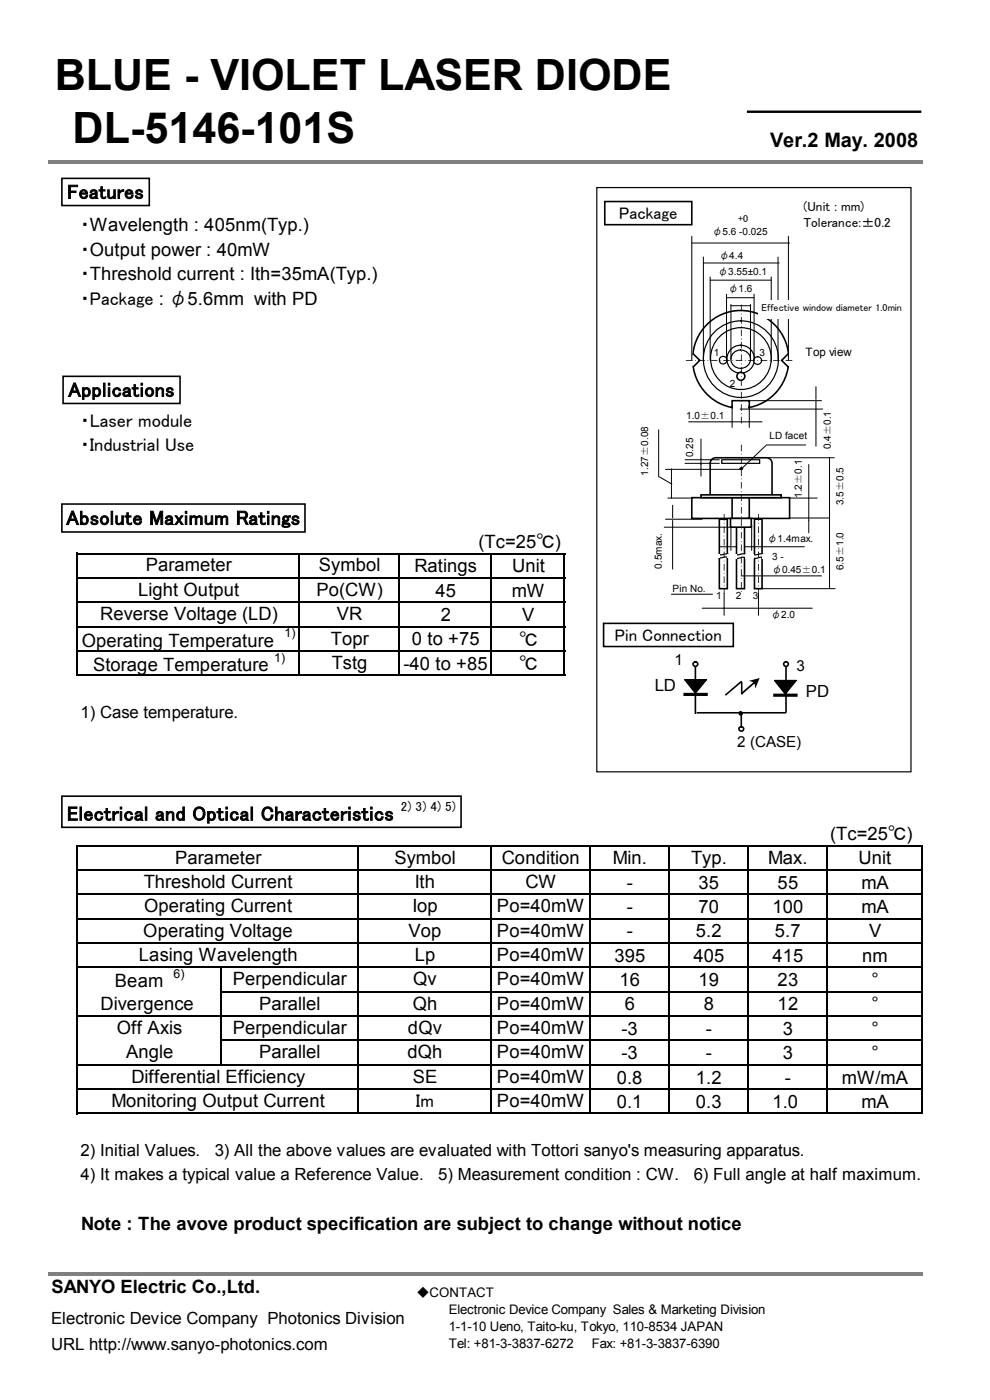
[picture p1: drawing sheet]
<svg xmlns="http://www.w3.org/2000/svg" width="210mm" height="297mm" viewBox="0 0 210 297" stroke-linecap="round" stroke-linejoin="round" font-family="sans-serif">
<path d="M10.2 33.9h185.5v1h-185.5z" fill-rule="evenodd" fill="#808080"/>
<path d="M10.2 34.8h185.5v235.1h-185.5z" fill-rule="evenodd" fill="#fff"/>
<path d="M10.2 269.8h185.5v1h-185.5z" fill-rule="evenodd" fill="#808080"/>
<path d="M10.2 270.8h185.5v17.6h-185.5z" fill-rule="evenodd" fill="#fff"/>
<g fill="none" stroke="#000" stroke-width=".34">
<path d="M16.4 117.3v26.1M16.6 117.4h103.3M63.4 117.6v25.8M84.7 117.6v25.8M104.1 117.6v25.8M119.7 117.6v25.8M16.6 122.6h103.3M16.6 127.8h103.3M16.6 132.9h103.3M16.6 138.1h103.3M16.6 143.3h103.3M16.4 179.2v57.2"/>
<path d="M16.6 179.4h179.1M75.9 179.6v56.8M104.1 179.6v56.8M125.1 179.6v56.8M141.8 179.6v56.8M158.6 179.6v56.8M175.3 179.6v56.8M195.6 179.6v56.8M16.6 184.6h179.1M16.6 189.7h179.1M16.6 194.9h179.1M16.6 200.1h179.1"/>
<path d="M16.6 205.2h179.1M16.6 215.6h179.1M46.8 205.4v20.7M47 210.4h148.7M16.6 225.9h179.1M16.6 231.1h179.1M16.6 236.2h179.1M47 220.7h148.7"/>
</g>
<path d="M158.4 23.7h37" fill="none" stroke="#000" stroke-width=".51"/>
<path d="M13.1 37.8h18.6v5.8h-18.6z" fill-rule="evenodd" fill="#fff"/>
<path d="M13.1 37.8h18.6v5.8h-18.6z" fill="none" stroke="#000" stroke-width=".34"/>
<path d="M13.4 79.8h24.8v5.8h-24.8z" fill-rule="evenodd" fill="#fff"/>
<path d="M13.4 79.8h24.8v5.8h-24.8z" fill="none" stroke="#000" stroke-width=".34"/>
<path d="M13.1 106.9h51.6v6h-51.6z" fill-rule="evenodd" fill="#fff"/>
<path d="M13.1 106.9h51.6v6h-51.6z" fill="none" stroke="#000" stroke-width=".34"/>
<path d="M13.1 168.9h84.7v6.6h-84.7z" fill-rule="evenodd" fill="#fff"/>
<path d="M13.1 168.9h84.7v6.6h-84.7z" fill="none" stroke="#000" stroke-width=".34"/>
<path d="M128 132.2h27.5v5h-27.5z" fill-rule="evenodd" fill="#fff"/>
<path d="M128 132.2h27.5v5h-27.5zM147.5 141.4v10.1M157.3 144.7v2.6M157.3 144.5l-3.5 3" fill="none" stroke="#000" stroke-width=".34"/>
<path d="M157.2 147l2.7-2.4 .3 .3-2.8 2.4zM158.8 144.4l2.3-.6-.9 2.2-.2-1.2z" fill="#000"/>
<circle cx="147.5" cy="140.9" r=".5" fill="#fff"/>
<circle cx="147.5" cy="140.9" r=".5" fill="none" stroke="#000" stroke-width=".34"/>
<circle cx="157.2" cy="154.7" r=".49" fill="#fff"/>
<circle cx="157.2" cy="154.7" r=".49" fill="none" stroke="#000" stroke-width=".34"/>
<circle cx="166.7" cy="140.9" r=".5" fill="#fff"/>
<g fill="none" stroke="#000" stroke-width=".34">
<path d="M157.2 151.2v3M166.7 141.4v9.8h-19"/>
<circle cx="166.7" cy="140.9" r=".5"/>
</g>
<g fill="#000">
<path d="M145.2 144.2h4.7l-2.4 2.9zM164.3 144.4h4.6l-2.4 2.8z"/>
<circle cx="157.1" cy="151.3" r=".38"/>
</g>
<path d="M126.6 39.8h66.6v123.9h-66.6zM145.2 144.2h4.7l-2.4 2.9zM164.3 144.4h4.6l-2.4 2.8z" fill="none" stroke="#000" stroke-width=".25"/>
<path d="M144.9 147.3h5.2M164 147.5h5.2" fill="none" stroke="#000" stroke-width=".68" stroke-linecap="butt"/>
<circle cx="157.1" cy="151.3" r=".38" fill="none" stroke="#000" stroke-width=".21"/>
<path d="M150.3 68.5a10.3 10.3 0 0 1 15.6 2.5 10.3 10.3 0 0 1-5.1 14.9 10.3 10.3 0 0 1-12.5-4.4 10.3 10.3 0 0 1 2-13z" fill-rule="evenodd" fill="#fff"/>
<path d="M150.3 68.5a10.3 10.3 0 0 1 15.6 2.5 10.3 10.3 0 0 1-5.1 14.9 10.3 10.3 0 0 1-12.5-4.4 10.3 10.3 0 0 1 2-13z" fill="none" stroke="#000" stroke-width=".34"/>
<path d="M155.3 85h3.6v1.4h-3.6z" fill-rule="evenodd" fill="#fff"/>
<path d="M155.3 85h3.6v1.4h-3.6z" fill="none" stroke="#000" stroke-width=".34"/>
<path d="M155.7 85.8h2.7v1h-2.7z" fill-rule="evenodd" fill="#fff"/>
<path d="M155.7 85.8h2.7v1h-2.7z" fill="none" stroke="#fff" stroke-width=".51"/>
<path d="M167.2 75l1.5 1.5-1.5 1.4-1.4-1.4z" fill-rule="evenodd" fill="#fff"/>
<path d="M167.2 75l1.5 1.5-1.5 1.4-1.4-1.4z" fill="none" stroke="#000" stroke-width=".34"/>
<path d="M145.5 76.5l1.5-1.5 1.4 1.5-1.4 1.4z" fill-rule="evenodd" fill="#fff"/>
<path d="M145.5 76.5l1.5-1.5 1.4 1.5-1.4 1.4z" fill="none" stroke="#000" stroke-width=".34"/>
<circle cx="157.1" cy="76.2" r="2.94" fill="#fff"/>
<circle cx="157.1" cy="76.2" r="2.94" fill="none" stroke="#000" stroke-width=".25"/>
<circle cx="160.7" cy="76.5" r=".82" fill="#fff"/>
<circle cx="160.7" cy="76.5" r=".82" fill="none" stroke="#000" stroke-width=".25"/>
<circle cx="157.1" cy="79.8" r=".84" fill="#fff"/>
<circle cx="157.1" cy="79.8" r=".84" fill="none" stroke="#000" stroke-width=".34"/>
<circle cx="153.4" cy="76.4" r=".81" fill="#fff"/>
<circle cx="153.4" cy="76.4" r=".81" fill="none" stroke="#000" stroke-width=".25"/>
<path d="M144.4 73.5h2.3v5.6h-2.3z" fill-rule="evenodd" fill="#fff"/>
<path d="M144.4 73.5h2.3v5.6h-2.3z" fill="none" stroke="#fff" stroke-width=".25"/>
<path d="M151.5 70.5a8.1 8.1 0 0 1 12.1 .9 8.1 8.1 0 0 1-2.4 11.8 8.1 8.1 0 0 1-10.4-2.1 8.1 8.1 0 0 1 .7-10.6zM152.9 71.1a6.5 6.5 0 0 1 8.9 .5 6.5 6.5 0 0 1 0 8.9 6.5 6.5 0 0 1-8.9 .5 6.6 6.6 0 0 1 0-9.9z" fill="none" stroke="#000" stroke-width=".25"/>
<path d="M167.5 73.7h2.3v5.7h-2.3z" fill-rule="evenodd" fill="#fff"/>
<path d="M167.5 73.7h2.3v5.7h-2.3z" fill="none" stroke="#fff" stroke-width=".25"/>
<path d="M128.3 42.8h18.4v4.9h-18.4z" fill-rule="evenodd" fill="#fff"/>
<path d="M128.3 42.8h18.4v4.9h-18.4z" fill="none" stroke="#000" stroke-width=".34"/>
<g fill="none" stroke="#000" stroke-width=".21">
<path d="M146.7 50.1v26.4M146.7 51.6h20.8M149.2 54.5v22M149.2 55.8h16.1M150.6 58.8v17.7M150.6 59.4h13M163.6 58.8v17.9M165 54.5v22M167.2 50.1v26.4M154.1 63.2h5.8M154.1 62.4v14.1M159.9 62.4v14.1"/>
<path d="M139.7 91.2v10M142.4 99.5v6.2M146 89.5h15.6M155.3 86v4.7M157 86.8h17.5M158.9 86v4.7M158.9 85h15.3M161.6 97.1h15.4M171.5 98.6v14.4M173.1 82v2.8M173.1 85v9.7M175.9 97.1v27.8"/>
<path d="M139.9 101.2l2.6 1.5M141.6 105.7h7.6M142.7 107.2v2.7M142.7 110.4v10.3M155 111.6v5.2M155.3 116h4.1M165.3 109.9h10.6M167.5 105.7h5.8M142.4 126.1h8.7M148.9 129h23.4M153.6 125.9v4.7M160.9 125.9v4.7"/>
<path d="M160.9 124.9h16.2"/>
</g>
<g fill="#000">
<path d="M145.5 76.4l1.4 .1h-1.4zM147.4 76.4l.1 .1zM148.1 76.4l1.4 .1h-1.3zM150.1 76.4l.1 .1zM150.7 76.4l1.4 .1h-1.3zM152.7 76.4l.1 .1zM153.4 76.4l1.4 .1h-1.3zM155.4 76.4l.1 .1zM156.1 76.4l1.4 .1h-1.4zM158 76.4l.1 .1zM158.7 76.4l1.4 .1h-1.4zM160.7 76.4l.1 .1zM161.3 76.4l1.4 .1h-1.3zM163.3 76.4l.1 .1zM164 76.4l1.4 .1h-1.3zM166 76.4l.1 .1zM166.6 76.4l1.5 .1h-1.4z"/>
<path d="M157.2 88.4l.1 .1-.1 1.3zM157.2 87.7l.1 .2zM157.2 85.8l.1 .1-.1 1.3zM157.2 85.1l.1 .1zM157.2 83.2h.1l-.1 1.4zM157.2 82.5l.1 .1zM157.2 80.5l.1 .1-.1 1.3zM157.2 79.8l.1 .1zM157.2 77.9h.1l-.1 1.3zM157.2 77.1l.1 .2zM157.2 75.2l.1 .1-.1 1.3zM157.2 74.5l.1 .1zM157.2 72.6h.1l-.1 1.3zM157.2 71.9h.1v.1h-.1zM157.2 69.9l.1 .1-.1 1.3zM157.2 69.2l.1 .1zM157.2 67.3h.1l-.1 1.4zM157.2 66.6l.1 .1zM157.2 64.6l.1 .1-.1 1.3z"/>
</g>
<path d="M160 110.2h1.6v14.7h-1.6z" fill-rule="evenodd" fill="#fff"/>
<path d="M160 110.2h1.6v14.7h-1.6z" fill="none" stroke="#000" stroke-width=".34"/>
<path d="M159.8 117.6l.4 .1 1.3-.2 .4 .1v.8a2.23 2.23 0 0 0-1.8 .1l-.3-.1z" fill-rule="evenodd" fill="#fff"/>
<path d="M159.8 117.6l.4 .1 1.3-.2 .4 .1v.8a2.23 2.23 0 0 0-1.8 .1l-.3-.1z" fill="none" stroke="#000" stroke-width=".25"/>
<g fill="#fff">
<path d="M159.2 117.6h.8v.9h-.8z" fill-rule="evenodd"/>
<path d="M161.7 117.5h.9v.9h-.9z" fill-rule="evenodd"/>
<path d="M156.2 110.2h1.7v14.7h-1.7z" fill-rule="evenodd"/>
</g>
<path d="M156.2 110.2h1.7v14.7h-1.7z" fill="none" stroke="#000" stroke-width=".34"/>
<path d="M155.9 117.6l.4 .1 1.1-.2 .8 .1v.8a2.57 2.57 0 0 0-1.9 .1l-.4-.1z" fill-rule="evenodd" fill="#fff"/>
<path d="M155.9 117.6l.4 .1 1.1-.2 .8 .1v.8a2.57 2.57 0 0 0-1.9 .1l-.4-.1z" fill="none" stroke="#000" stroke-width=".25"/>
<g fill="#fff">
<path d="M155.3 117.6h.9v.9h-.9z" fill-rule="evenodd"/>
<path d="M158 117.5h.9v.9h-.9z" fill-rule="evenodd"/>
</g>
<path d="M156.1 100a2.7 2.7 0 0 1 2.3 0 2.1 2.1 0 0 1-2.3 0z" fill-rule="evenodd" fill="#000"/>
<path d="M156.1 100a2.7 2.7 0 0 1 2.3 0 2.1 2.1 0 0 1-2.3 0z" fill="none" stroke="#000" stroke-width=".34"/>
<path d="M150.8 97.6l.6-.4 .4-.1h10.8a1.16 1.16 0 0 1 1.1 1.2v8.4a1.16 1.16 0 0 1-1.1 1.2h-10.8a1.16 1.16 0 0 1-1.2-1.2v-8.4z" fill-rule="evenodd" fill="#fff"/>
<path d="M150.8 97.6l.6-.4 .4-.1h10.8a1.16 1.16 0 0 1 1.1 1.2v8.4a1.16 1.16 0 0 1-1.1 1.2h-10.8a1.16 1.16 0 0 1-1.2-1.2v-8.4z" fill="none" stroke="#000" stroke-width=".34"/>
<path d="M146.7 105.6h20.8v4.4h-20.8z" fill-rule="evenodd" fill="#fff"/>
<path d="M146.7 105.6h20.8v4.4h-20.8z" fill="none" stroke="#000" stroke-width=".34"/>
<path d="M155.3 105.6h3.6v4.4h-3.6z" fill-rule="evenodd" fill="#fff"/>
<path d="M155.3 105.6h3.6v4.4h-3.6z" fill="none" stroke="#000" stroke-width=".34"/>
<path d="M148.7 105h17v.6h-17z" fill-rule="evenodd" fill="#fff"/>
<path d="M148.7 105h17v.6h-17z" fill="none" stroke="#000" stroke-width=".34"/>
<path d="M154.9 110h4.4v1.8h-4.4z" fill-rule="evenodd" fill="#fff"/>
<path d="M154.9 110h4.4v1.8h-4.4z" fill="none" stroke="#000" stroke-width=".34"/>
<path d="M160.8 109.1h.2l-.1 1.4zM160.8 111l.1 .1zM160.8 111.7l.2 .1-.1 1.3zM160.8 113.7l.1 .1zM160.8 114.3l.2 .1-.1 1.3zM160.8 116.3l.1 .1zM160.8 117l.2 .1-.1 1.3zM160.8 119l.1 .1zM160.8 119.6l.2 .1-.1 1.4zM160.8 121.6l.1 .1zM160.8 122.3h.2l-.1 1.4zM160.8 124.2l.1 .2zM160.8 124.9l.2 .1-.1 1z" fill="#000"/>
<path d="M152.6 110.2h1.7v14.7h-1.7z" fill-rule="evenodd" fill="#fff"/>
<path d="M152.6 110.2h1.7v14.7h-1.7z" fill="none" stroke="#000" stroke-width=".34"/>
<path d="M152.2 117.6l.4 .1 1.5-.2 .4 .1v.7l-.4-.1-1.5 .2-.4-.1z" fill-rule="evenodd" fill="#fff"/>
<path d="M152.2 117.6l.4 .1 1.5-.2 .4 .1v.7l-.4-.1-1.5 .2-.4-.1z" fill="none" stroke="#000" stroke-width=".25"/>
<g fill="#fff">
<path d="M151.6 117.6h1v.8h-1z" fill-rule="evenodd"/>
<path d="M154.3 117.5h1v.9h-1z" fill-rule="evenodd"/>
</g>
<path d="M153.5 109.1h.2l-.1 1.4zM153.5 111l.2 .1zM153.5 111.7l.2 .1-.1 1.3zM153.5 113.7l.2 .1zM153.5 114.3l.2 .1-.1 1.3zM153.5 116.3l.2 .1zM153.5 117l.2 .1-.1 1.3zM153.5 119l.2 .1zM153.5 119.6l.2 .1-.1 1.4zM153.5 121.6l.2 .1zM153.5 122.3h.2l-.1 1.4zM153.5 124.2l.2 .2zM153.5 124.9l.2 .1-.1 1z" fill="#000"/>
<path d="M157 99.4h.5l-.3 .2z" fill-rule="evenodd" fill="#000"/>
<path d="M157 99.4h.5l-.3 .2z" fill="none" stroke="#000" stroke-width=".34"/>
<path d="M141.1 99.6h16.1M140.9 111.8h14.4M141.1 110.2h7.8M152.6 116h2.4M159.4 116h11.2M159.4 111.3v5.5M157.2 122.2h4.2M161.6 122.2h12.6" fill="none" stroke="#000" stroke-width=".21"/>
<path d="M153.1 97.5h8v.8h-8z" fill-rule="evenodd" fill="#fff"/>
<path d="M153.1 97.5h8v.8h-8z" fill="none" stroke="#000" stroke-width=".25"/>
<path d="M157.2 94.3l.1 .1-.1 1.4zM157.2 96.3l.1 .1zM157.2 97h.1l-.1 1.4zM157.2 98.9l.1 .1zM157.2 99.6l.1 .1-.1 1.3zM157.2 101.6l.1 .1zM157.2 102.3l.1 .1-.1 1.2zM157.2 104.2l.1 .2zM157.2 104.9l.1 .1-.1 1.3zM157.2 106.9l.1 .1zM157.2 107.6h.1l-.1 1.4zM157.2 109.5l.1 .1zM157.2 110.2h.1l-.1 1.4zM157.2 112.1l.1 .2zM157.2 112.9h.1l-.1 1.3zM157.2 114.8l.1 .1zM157.2 115.5l.1 .1-.1 1.3zM157.2 117.4l.1 .2zM157.2 118.2h.1l-.1 1.3zM157.2 120.1l.1 .1zM157.2 120.8h.1l-.1 1.4zM157.2 122.7l.1 .1zM157.2 123.5h.1l-.1 1.3zM157.2 125.4l.1 .1z" fill="#000"/>
<path d="M145.3 98.3h7.3M145.3 97.5h7.3M148.7 93.1v7.9M162.5 94.5l-5.3 5M162.6 94.4h8.3" fill="none" stroke="#000" stroke-width=".21"/>
<path d="M160.9 63.7h31.8v3.9h-31.8z" fill-rule="evenodd" fill="#fff"/>
<path d="M155 64.6v11.6M155 64.9h4.2M159.2 64.6v11.3" fill="none" stroke="#000" stroke-width=".21"/>
<path d="M155.6 74.8a2 2 0 0 1 3 .1 2 2 0 0 1-.5 3 2 2 0 0 1-2.6-.4 2 2 0 0 1 .1-2.7z" fill="none" stroke="#000" stroke-width=".25"/>
<g font-size="9.1">
<text x="11.6" y="19.1">BLUE - VIOLET LASER DIODE</text>
<text x="15.4" y="30.3">DL-5146-101S</text>
</g>
<g font-size="4.2">
<text x="163.3" y="31.2">Ver.2 May. 2008</text>
<text x="14.2" y="42.2">Features</text>
<text x="14.5" y="84.2">Applications</text>
<text x="14.1" y="111.3">Absolute Maximum Ratings</text>
<text x="14.2" y="174.1">Electrical and Optical Characteristics</text>
</g>
<g font-size="3.9">
<text x="17.1" y="49.1">・Wavelength : 405nm(Typ.)</text>
<text x="17.1" y="54.3">・Output power : 40mW</text>
<text x="17.1" y="59.4">・Threshold current : Ith=35mA(Typ.)</text>
<text x="17.1" y="64.6">・Package : φ5.6mm with PD</text>
<text x="17.1" y="90.5">・Laser module</text>
<text x="17.1" y="95.7">・Industrial Use</text>
<text x="101.5" y="116.2">(Tc=25℃)</text>
<text x="30.9" y="121.2">Parameter</text>
<text x="67.6" y="121.2">Symbol</text>
<text x="87.9" y="121.4">Ratings</text>
<text x="108.6" y="121.4">Unit</text>
<text x="21.3" y="131.6">Reverse Voltage (LD)</text>
<text x="29.3" y="126.4">Light Output</text>
<text x="67.1" y="126.4">Po(CW)</text>
<text x="71.5" y="131.6">VR</text>
<text x="92.4" y="126.6">45</text>
<text x="93.5" y="131.7">2</text>
<text x="108.5" y="126.6">mW</text>
<text x="110.7" y="131.7">V</text>
<text x="17.4" y="137.2">Operating Temperature</text>
<text x="70.2" y="136.7">Topr</text>
<text x="87.4" y="136.9">0 to +75</text>
<text x="110.2" y="137">℃</text>
<text x="19.7" y="142.3">Storage Temperature</text>
<text x="70.4" y="141.9">Tstg</text>
<text x="85.6" y="142.1">-40 to +85</text>
<text x="110.2" y="142.2">℃</text>
<text x="176.1" y="178.2">(Tc=25℃)</text>
<text x="37.2" y="183.2">Parameter</text>
<text x="83.7" y="183.2">Symbol</text>
<text x="106.4" y="183.2">Condition</text>
<text x="130" y="183.4">Min.</text>
<text x="146.6" y="183.4">Typ.</text>
<text x="162.9" y="183.4">Max.</text>
<text x="182.1" y="183.4">Unit</text>
<text x="30.5" y="188.4">Threshold Current</text>
<text x="88" y="188.4">Ith</text>
<text x="111.4" y="188.4">CW</text>
<text x="132.9" y="188.6">-</text>
<text x="148.2" y="188.6">35</text>
<text x="164.9" y="188.6">55</text>
<text x="182.7" y="188.6">mA</text>
<text x="30.6" y="193.5">Operating Current</text>
<text x="87.5" y="193.5">Iop</text>
<text x="105.4" y="193.5">Po=40mW</text>
<text x="132.9" y="193.7">-</text>
<text x="148.2" y="193.7">70</text>
<text x="163.8" y="193.7">100</text>
<text x="182.7" y="193.7">mA</text>
<text x="29.5" y="203.9">Lasing Wavelength</text>
<text x="30.4" y="198.7">Operating Voltage</text>
<text x="86.6" y="198.7">Vop</text>
<text x="88" y="203.9">Lp</text>
<text x="105.4" y="198.7">Po=40mW</text>
<text x="105.4" y="203.9">Po=40mW</text>
<text x="132.9" y="198.9">-</text>
<text x="147.6" y="198.9">5.2</text>
<text x="164.3" y="198.9">5.7</text>
<text x="184.3" y="198.9">V</text>
<text x="24.4" y="209.5">Beam</text>
<text x="49.4" y="209">Perpendicular</text>
<text x="87.6" y="209">Qv</text>
<text x="105.4" y="209">Po=40mW</text>
<text x="130.3" y="204">395</text>
<text x="131.4" y="209.2">16</text>
<text x="147.1" y="204">405</text>
<text x="148.2" y="209.2">19</text>
<text x="163.8" y="204">415</text>
<text x="164.9" y="209.2">23</text>
<text x="182.9" y="204">nm</text>
<text x="184.8" y="209.2">°</text>
<text x="21.3" y="214.2">Divergence</text>
<text x="54.9" y="214.2">Parallel</text>
<text x="87.5" y="214.2">Qh</text>
<text x="105.4" y="214.2">Po=40mW</text>
<text x="132.5" y="214.4">6</text>
<text x="149.3" y="214.4">8</text>
<text x="164.9" y="214.4">12</text>
<text x="184.8" y="214.4">°</text>
<text x="24.8" y="219.4">Off Axis</text>
<text x="49.4" y="219.4">Perpendicular</text>
<text x="86.5" y="219.4">dQv</text>
<text x="105.4" y="219.4">Po=40mW</text>
<text x="131.8" y="219.5">-3</text>
<text x="149.7" y="219.5">-</text>
<text x="166" y="219.5">3</text>
<text x="184.8" y="219.5">°</text>
<text x="26.8" y="224.5">Angle</text>
<text x="54.9" y="224.5">Parallel</text>
<text x="86.4" y="224.5">dQh</text>
<text x="105.4" y="224.5">Po=40mW</text>
<text x="131.8" y="224.7">-3</text>
<text x="149.7" y="224.7">-</text>
<text x="166" y="224.7">3</text>
<text x="184.8" y="224.7">°</text>
<text x="27.9" y="229.7">Differential Efficiency</text>
<text x="87.5" y="229.7">SE</text>
<text x="105.4" y="229.7">Po=40mW</text>
<text x="130.8" y="229.9">0.8</text>
<text x="147.6" y="229.9">1.2</text>
<text x="166.5" y="229.9">-</text>
<text x="178.6" y="229.9">mW/mA</text>
<text x="23.6" y="234.9">Monitoring Output Current</text>
<text x="88.2" y="234.9">Im</text>
<text x="105.4" y="234.9">Po=40mW</text>
<text x="130.8" y="235">0.1</text>
<text x="147.6" y="235">0.3</text>
<text x="163.8" y="235">1.0</text>
<text x="182.7" y="235">mA</text>
<text x="17.2" y="260.9">Note : The avove product specification are subject to change without notice</text>
<text x="10.9" y="274.3">SANYO Electric Co.,Ltd.</text>
</g>
<g font-size="3.6">
<text x="131.3" y="46.5">Package</text>
<text x="130.4" y="136">Pin Connection</text>
<text x="138.9" y="146.6">LD</text>
<text x="170.9" y="147.9">PD</text>
<text x="17.1" y="152.2">1) Case temperature.</text>
<text x="17.1" y="245.2">2) Initial Values.</text>
<text x="45.5" y="245.2">3) All the above values are evaluated with Tottori sanyo's measuring apparatus.</text>
<text x="17.1" y="250.4">4) It makes a typical value a Reference Value.</text>
<text x="93" y="250.4">5) Measurement condition : CW.</text>
<text x="147.1" y="250.4">6) Full angle at half maximum.</text>
<text x="10.8" y="280.9">Electronic Device Company Photonics Division</text>
<text x="10.8" y="286.3">URL http://www.sanyo-photonics.com</text>
</g>
<g font-size="3.2">
<text x="143.1" y="141.1">1</text>
<text x="168.9" y="142.4">3</text>
<text x="156.4" y="158.4">2 (CASE)</text>
</g>
<g font-size="2.8">
<text x="170.4" y="44.8">(Unit : mm)</text>
<text x="170.4" y="48.1">Tolerance:±0.2</text>
<text x="85" y="172">2) 3) 4) 5)</text>
<text x="88.3" y="275.1">◆CONTACT</text>
<text x="95.2" y="278.7">Electronic Device Company Sales &amp; Marketing Division</text>
<text x="95.2" y="282.4">1-1-10 Ueno, Taito-ku, Tokyo, 110-8534 JAPAN</text>
<text x="95.2" y="286">Tel: +81-3-3837-6272</text>
<text x="125.5" y="286">Fax: +81-3-3837-6390</text>
</g>
<g font-size="2.6">
<text x="60.4" y="135.2">1)</text>
<text x="58.2" y="140.4">1)</text>
<text x="36.8" y="207.5">6)</text>
</g>
<text font-size="2.5" x="170.9" y="75.6">Top view</text>
<g font-size="2.1">
<text x="156.5" y="47.2">+0</text>
<text x="151.1" y="49.9">φ5.6 -0.025</text>
<text x="152.3" y="58.3">φ3.55±0.1</text>
<text x="152.6" y="54.9">φ4.4</text>
<text x="154.5" y="62">φ1.6</text>
<text x="161.5" y="66">Effective window diameter 1.0min</text>
<text x="151.4" y="75.5">1</text>
<text x="161.1" y="75.5">3</text>
<text x="154.8" y="82.1">2</text>
<text x="145.5" y="88.8">1.0±0.1</text>
<text x="163.2" y="93.2">LD facet</text>
<text x="176.2" y="95.3" transform="rotate(-90 176.2 95.3)">0.4±0.1</text>
<text x="137.5" y="100.9" transform="rotate(-90 137.5 100.9)">1.27±0.08</text>
<text x="147" y="97" transform="rotate(-90 147 97)">0.25</text>
<text x="170.1" y="105.7" transform="rotate(-90 170.1 105.7)">1.2±0.1</text>
<text x="178.9" y="107.2" transform="rotate(-90 178.9 107.2)">3.5±0.5</text>
<text x="162.8" y="115.1">φ1.4max.</text>
<text x="163.7" y="118.8">3 -</text>
<text x="140.4" y="120.6" transform="rotate(-90 140.4 120.6)">0.5max.</text>
<text x="142.7" y="125.6">Pin No.</text>
<text x="163.7" y="121.6">φ0.45±0.1</text>
<text x="178.9" y="121" transform="rotate(-90 178.9 121)">6.5±1.0</text>
<text x="151.9" y="127.2">1</text>
<text x="156" y="127.2">2</text>
<text x="159.7" y="127.2">3</text>
<text x="163.6" y="131.1">φ2.0</text>
</g>
</svg>
